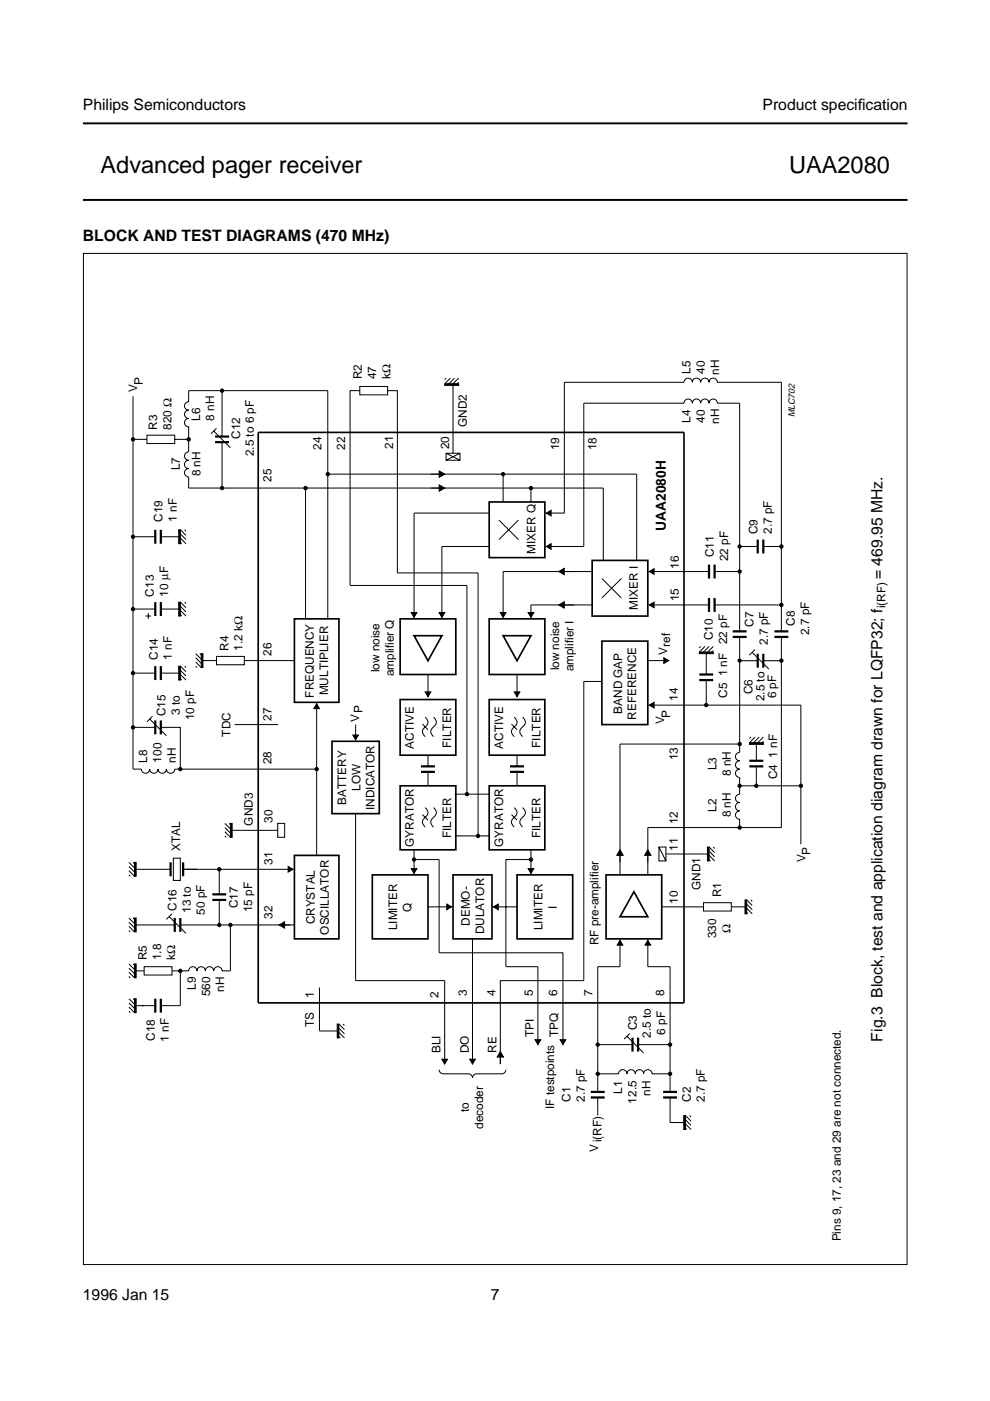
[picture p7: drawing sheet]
<svg xmlns="http://www.w3.org/2000/svg" width="210mm" height="297mm" viewBox="0 0 210 297" stroke-linecap="round" stroke-linejoin="round" font-family="sans-serif">
<path d="M17.6 26.2h174.8M17.6 42.4h174.8" fill="none" stroke="#000" stroke-width=".42"/>
<g fill="#fff">
<path d="M17.5 151.3h2.9z"/>
<path d="M20.5 150.2v1.9z"/>
<path d="M17.5 148h164.2v7.1h-164.2z"/>
<circle cx="36.7" cy="154.3" r=".22"/>
<circle cx="36.7" cy="152.4" r=".22"/>
<circle cx="36.7" cy="150.5" r=".22"/>
<circle cx="36.7" cy="148.6" r=".22"/>
<circle cx="151.6" cy="154.2" r=".22"/>
<circle cx="151.6" cy="152.4" r=".22"/>
<circle cx="151.6" cy="150.5" r=".22"/>
<circle cx="151.6" cy="148.6" r=".22"/>
</g>
<g fill="none" stroke="#000" stroke-width=".21">
<path d="M28.2 84v79.1h1.8a.88 .88 0 0 0 .9 .9 .88 .88 0 0 0 .8-.9 .89 .89 0 0 0 .9 .9 .89 .89 0 0 0 .9-.9 .88 .88 0 0 0 .9 .9 .88 .88 0 0 0 .9-.9 .88 .88 0 0 0 .9 .9 .88 .88 0 0 0 .9-.9h30M28.2 93.2h3M31.2 92.3h5.9v1.7h-5.9zM37.1 93.2h2.9M45.3 91.4l3.6 3.5M45.9 90.8l-1.2 1.2M47.1 82.8v9.8M47.1 93.7v9.8M76.3 81.9h5.9v1.8h-5.9zM76.3 82.8h-2.1v41.3h24.8v44.3M82.2 82.8h2.1v38.7h17.1v55.7M94.6 96.1h2.9v1.5h-2.9z"/>
<path d="M94.6 96.1l2.9 1.5M94.6 80.2l-.3 .3M95.5 80.2l-1.2 1.2M96.1 81.4v14.7M96.4 80.2l-1.5 1.4M97.2 81.1l-.5 .5M97.2 80.2l-1.4 1.4M97.5 96.1l-2.9 1.5M28.2 113.8h4.7M34.1 113.8h3.9l1.4 1.5M38 114.7l.5 .6M38 112.9l1.4 1.5"/>
<path d="M38.2 112.3l1.2 1.2M39.1 112.3l.3 .3M64.8 103.5v27.7M69.5 100.5h65.5v18.3M103.7 108.8h-15.9v22.1M103.7 115.9h-10v15M105.8 110.3l4.1 4.1M106.7 100.5v5.9M109.9 110.3l-4.1 4.1M112.6 103.5v2.9M115.8 115.9h8v-30.4h21.2a.89 .89 0 0 1 .9-.9 .89 .89 0 0 1 .9 .9 .88 .88 0 0 1 .9-.9 .88 .88 0 0 1 .9 .9 .88 .88 0 0 1 .8-.9 .88 .88 0 0 1 .9 .9 .89 .89 0 0 1 .9-.9 .89 .89 0 0 1 .9 .9h4.7v48.4M115.8 108.8h3.9v-27.7h25.3a.89 .89 0 0 1 .9-.9 .89 .89 0 0 1 .9 .9 .88 .88 0 0 1 .9-.9 .88 .88 0 0 1 .9 .9 .88 .88 0 0 1 .8-.9 .88 .88 0 0 1 .9 .9 .89 .89 0 0 1 .9-.9 .89 .89 0 0 1 .9 .9h13.6v52.8"/>
<path d="M127.9 118.8v-15.3h-87.9v-2.4a.89 .89 0 0 1-.9-.9 .89 .89 0 0 1 .9-.9 .88 .88 0 0 1-.9-.8 .88 .88 0 0 1 .9-.9 .88 .88 0 0 1-.9-.9 .88 .88 0 0 1 .9-.9v-5.3a.89 .89 0 0 1-.9-.9 .89 .89 0 0 1 .9-.9 .88 .88 0 0 1-.9-.9 .88 .88 0 0 1 .9-.8 .88 .88 0 0 1-.9-.9 .88 .88 0 0 1 .9-.9v-2.4h29.5v48.4M156.8 115.9h3.9M161.8 115.9h3.9M28.2 129.1h4.7M30.9 130.6h1.1M31.4 130v1.2M34.1 129.1h3.8M38 130l.5 .6M38 129.1l1.4 1.5M38 128.3l1.4 1.4M38.2 127.7l1.2 1.1M39.1 127.7l.3 .3"/>
<path d="M41.5 138.6l1.5 1.5M41.5 139.5l1.5 1.4M42.4 138.6l.6 .6M45.9 139.2h5.9v1.7h-5.9zM125.6 121.2h-18.9v9.7M125.6 128.3h-13v2.6M127.6 122.7l4.1 4.1M131.7 122.7l-4.1 4.1M137.6 128.3h12.7M137.6 121.2h12.7M148.6 137.1l-.3 .3M149.5 137.1l-1.2 1.1"/>
<path d="M150.3 137.1l-1.4 1.4M151.2 137.1l-1.5 1.4v4.5M151.2 137.9l-.6 .6M151.5 128.3h14.2M151.5 121.2h5.3M156.8 135v24.5a.88 .88 0 0 0-.9 .9 .88 .88 0 0 0 .9 .9 .89 .89 0 0 0-.9 .9 .89 .89 0 0 0 .9 .9 .88 .88 0 0 0-.9 .9 .88 .88 0 0 0 .9 .8v3.6a.88 .88 0 0 0-.9 .9 .88 .88 0 0 0 .9 .8 .88 .88 0 0 0-.9 .9 .88 .88 0 0 0 .9 .9 .89 .89 0 0 0-.9 .9 .89 .89 0 0 0 .9 .9v1.8M159.5 138.3l3.5 3.6M160.1 137.7l-1.2 1.2M165.7 135v40.5h-28.3v10M28.2 142.7h4.7M28.2 154.2h4.7M31.7 152.4l3.6 3.6"/>
<path d="M32.3 151.9l-1.1 1.1M34.1 154.2h4.1v8.9M34.1 142.7h3.9l1.4 1.5M38 143.6l.5 .6M38 141.8l1.4 1.5M38.2 141.2l1.2 1.2M39.1 141.2l.3 .3M41.5 140.4l1.2 1.1M41.5 141.2l.3 .3M43 140.1h2.9M49.7 153.6h9.3M51.8 140.1h10.6"/>
<path d="M67.1 149.2v32.2M75.4 153.6v3.3M89.6 153.5l1.1 1.2M90.2 152.1a1.24 1.24 0 0 1-.1 2.1 1.17 1.17 0 0 0 .1 2M90.7 143v4.7M91.9 152.1a1.24 1.24 0 0 1-.1 2.1 1.17 1.17 0 0 0 .1 2M108.4 153.5l1.2 1.2M109 152.1a1.24 1.24 0 0 1-.1 2.1 1.17 1.17 0 0 0 .1 2M109.6 143v4.7M110.8 152.1a1.24 1.24 0 0 1-.1 2.1 1.17 1.17 0 0 0 .1 2M127.6 144.5h-3.8v63.4h-17.7v17.7M137.4 140.1h4.4"/>
<path d="M137.6 149.5h32.2v29.5M149.7 144.2v5.3M156.8 140.1h3.9M156.8 157.8h-25.3v27.7M159.2 156.3l-.3 .3M160.1 156.3l-1.2 1.2M160.4 157.8v3.5M161 156.3l-1.5 1.5M161.8 140.1h3.9M161.9 157.2l-.6 .6M161.9 156.3l-1.5 1.5M47.7 174.6l1.5 1.4h9.7"/>
<path d="M47.7 175.5l1.5 1.4M47.7 176.3l1.2 1.2M47.7 177.2l.3 .3M48.6 174.6l.6 .6M58.9 174.6h1.5v2.9h-1.5zM75.4 172.5v35.4h18.9v17.7M89.6 172.7l1.1 1.2M90.2 171.2a1.24 1.24 0 0 1-.1 2.2 1.17 1.17 0 0 0 .1 2M90.7 160.1v2.4M90.7 163.7v2.9M91.9 171.2a1.24 1.24 0 0 1-.1 2.2 1.17 1.17 0 0 0 .1 2M96.6 177.2h7.1"/>
<path d="M96.6 168.4h7.1M108.4 172.7l1.2 1.2M109 171.2a1.24 1.24 0 0 1-.1 2.2 1.17 1.17 0 0 0 .1 2M109.6 160.1v2.4M109.6 163.7v2.9M110.8 171.2a1.24 1.24 0 0 1-.1 2.2 1.17 1.17 0 0 0 .1 2M139.7 179.6h1.5v2.9h-1.5zM139.7 179.6l1.5 2.9M150.3 179.6l1.2 1.2M151.2 179.6l.3 .3M156.8 166.6h13M160.4 162.5v4.1"/>
<path d="M27.3 194.6l1.5 1.5h8.3M27.3 182.8l1.5 1.5h7.4M27.3 195.5l1.5 1.5M27.3 196.4l1.2 1.2M27.3 197.3l.3 .3M27.3 183.7l1.5 1.5M27.3 184.6l1.2 1.2M27.3 185.5l.3 .3M28.2 194.6l.6 .6M28.2 182.8l.6 .6M35.9 194.3l3.5 3.6M36.5 193.7l-1.2 1.2"/>
<path d="M36.8 181.9h1.4v4.8h-1.4zM38.2 196.1h24.2M38.8 184.3h23.3M46.5 184.3v5.3M46.5 190.8v5.3M48.9 196.1v9.7h-1.8a.88 .88 0 0 0-.9-.8 .88 .88 0 0 0-.9 .8 .89 .89 0 0 0-.9-.8 .89 .89 0 0 0-.9 .8 .88 .88 0 0 0-.8-.8 .88 .88 0 0 0-.9 .8 .88 .88 0 0 0-.9-.8 .88 .88 0 0 0-.9 .8h-3.5M87.8 180.2v5M87.8 182.2h5.3v19.8h26.3v19.5M90.7 192.3h5.1M100.2 199.1v26.5M104.6 192.3h5M112.6 180.2v5"/>
<path d="M112.6 182.2h-5.3v22.8h6.7v16.5M131.5 199.4v5.6h-4.8v26.5M137.4 199.4v5.6h4.7v26.5M140.3 192.3h8.9M141.2 181.1h8.9l1.4 1.4M149.2 191.4h5.9v1.8h-5.9zM150.1 181.9l.5 .6M150.1 180.2l1.4 1.5M155.1 192.3h2.9l1.5 1.4M158 193.2l.6 .5M158 191.4l1.5 1.5M158.3 190.8l1.2 1.2"/>
<path d="M159.2 190.8l.3 .3M27.3 204.4l1.5 1.4h1.8M27.3 205.3l1.5 1.4M27.3 206.1l1.2 1.2M27.3 207l.3 .3M27.3 211.7l1.5 1.5h4.1M27.3 212.6l1.5 1.5M27.3 213.5l1.2 1.2M27.3 214.4l.3 .3M28.2 204.4l.6 .6M28.2 211.7l.6 .6M30.6 205h5.9v1.7h-5.9z"/>
<path d="M38.2 205.8v7.4h-4.1M67.7 218.6h3.9l1.4 1.5M67.7 209.4v9.1M71.6 219.5l.5 .6M71.6 217.7l1.4 1.5M71.9 217.1l1.1 1.2M72.7 217.1l.3 .3M132.9 219.7l3.6 3.5M133.5 219.1l-1.2 1.2M93.1 226.8a.89 .89 0 0 0 .9 .9h5.3a.89 .89 0 0 1 .9 .9 .88 .88 0 0 1 .9-.9h5.3a.88 .88 0 0 0 .9-.9M126.7 221.5h7.4M126.7 227.7h4.5a.88 .88 0 0 1 .8-.9 .88 .88 0 0 1 .9 .9 .88 .88 0 0 1 .9-.9 .88 .88 0 0 1 .9 .9 .89 .89 0 0 1 .9-.9 .89 .89 0 0 1 .9 .9 .88 .88 0 0 1 .9-.9 .88 .88 0 0 1 .8 .9h3.9"/>
<path d="M126.7 232.7v3.8M135.3 221.5h6.8M142.1 232.7v5.3h2.9l1.5 1.5M145 238.9l.6 .6M145 237.1l1.5 1.5M145.3 236.5l1.2 1.2M146.2 236.5l.3 .3"/>
</g>
<g fill="none" stroke="#000" stroke-width=".35">
<path d="M54.8 91.7h90.2v120.9h-90.2zM103.7 106.4h11.8v11.8h-11.8zM125.6 118.8h11.8v11.8h-11.8zM62.4 131.2h9.5v17.7h-9.5zM84.8 131.2h11.8v11.8h-11.8zM87.8 134.8h5.9l-3 5.3zM103.7 131.2h11.8v11.8h-11.8zM106.7 134.8h5.9l-3 5.3zM127.6 135.9h9.8v17.7h-9.8zM70.4 157.2h10v15.3h-10zM84.8 148.3h11.8v11.8h-11.8zM103.7 148.3h11.8v11.8h-11.8z"/>
<path d="M84.8 166.6h11.8v13.6h-11.8zM103.7 166.6h11.8v13.6h-11.8zM62.4 181.4h9.5v17.7h-9.5zM78.9 185.5h11.8v13.6h-11.8zM96.1 185.5h8.2v13.6h-8.2zM109.6 185.5h11.8v13.6h-11.8zM128.5 185.5h11.8v13.6h-11.8zM134.4 189.1l3 5.3h-5.9z"/>
</g>
<g fill="none" stroke="#000" stroke-width=".47">
<path d="M45.6 93.7h3M45.6 92.6h3M32.9 112.3v3M34.1 112.3v3M150.3 119.7v3M151.5 119.7v3M160.7 114.4v2.9M161.8 114.4v2.9M32.9 127.7v2.9M34.1 127.7v2.9M150.3 126.8v2.9M151.5 126.8v2.9"/>
<path d="M155.3 133.9h3M155.3 135h3M160.7 138.6v3M161.8 138.6v3M164.2 133.9h2.9M164.2 135h2.9M32.9 141.2v3M32.9 152.7v3M34.1 141.2v3M34.1 152.7v3M148.3 143h2.9M148.3 144.2h2.9"/>
<path d="M89.3 163.7h2.9M89.3 162.5h2.9M108.1 163.7h3M108.1 162.5h3M158.9 162.5h2.9M158.9 161.3h2.9M36.2 182.8v3M37.1 194.6v3M38.2 194.6v3M38.8 182.8v3M45 190.8h3M45 189.6h3"/>
<path d="M32.9 211.7v3M34.1 211.7v3M125.3 231.5h2.9M125.3 232.7h2.9M134.1 220v3M135.3 220v3M140.6 231.5h2.9M140.6 232.7h2.9"/>
</g>
<g fill="#000" stroke="#000" stroke-width=".21">
<path d="M93.1 99.9l1.2 .6-1.2 .7zM94.3 81.4h2.9v.3h-2.9zM37.9 112.3h.3v3h-.3zM93.1 102.8l1.2 .7-1.2 .7zM115.8 108.8l1.1-.6v1.2zM115.8 115.9l1.1-.6v1.2zM37.9 127.7h.3v2.9h-.3zM42.7 138.6h.3v2.9h-.3zM87.2 129.9h1.2l-.6 1zM93.1 129.9h1.2l-.6 1zM106.1 129.9h1.2l-.6 1zM112 129.9h1.2l-.6 1z"/>
<path d="M118.5 128.3l1.1-.7v1.3zM118.5 121.2l1.1-.7v1.4zM137.6 121.2l1.1-.6v1.2zM137.6 128.3l1.1-.6v1.2zM140.7 139.5l1.1 .6-1.1 .6zM148.3 138.2h2.9v.4h-2.9zM37.9 141.2h.3v3h-.3zM67.1 149.2l.6 1h-1.2zM74.8 155.8h1.2l-.6 1.1zM90.1 146.7h1.2l-.6 1zM109 146.7h1.2l-.6 1zM137.6 149.5l1.1-.6v1.2z"/>
<path d="M158.9 157.5h3v.3h-3zM48.9 174.6h.3v2.9h-.3zM150 179.6h.3v2.9h-.3zM28.5 194.6h.4v3h-.4zM28.5 182.8h.4v3h-.4zM59.2 196.1l1.1-.7v1.4zM61.1 183.7l1 .6-1 .6zM87.2 184.2h1.2l-.6 1zM94.7 191.7l1.1 .6-1.1 .6zM104.6 192.3l1-.6v1.2zM112 184.2h1.2l-.6 1zM131.5 180.2l.6 1.1h-1.3z"/>
<path d="M137.4 180.2l.6 1.1h-1.3zM158 190.8h.3v2.9h-.3zM28.5 204.4h.4v2.9h-.4zM28.5 211.7h.4v3h-.4zM71.5 217.1h.4v3h-.4zM131.5 199.4l.5 1h-1.1zM137.4 199.4l.5 1h-1.1zM93.7 224.6h1.2l-.6 1zM99.6 224.6h1.2l-.6 1zM106.1 223l.7 1.1h-1.4zM113.4 220.4h1.2l-.6 1.1zM118.8 220.4h1.2l-.6 1.1z"/>
<path d="M145 236.5h.3v3h-.3z"/>
<circle cx="28.2" cy="93.2" r=".35"/>
<circle cx="40" cy="93.2" r=".35"/>
<circle cx="47.1" cy="82.8" r=".35"/>
<circle cx="28.2" cy="113.8" r=".35"/>
<circle cx="47.1" cy="103.5" r=".35"/>
<circle cx="64.8" cy="103.5" r=".35"/>
<circle cx="69.5" cy="100.5" r=".35"/>
<circle cx="106.7" cy="100.5" r=".35"/>
<circle cx="112.6" cy="103.5" r=".35"/>
<circle cx="156.8" cy="115.9" r=".35"/>
<circle cx="165.7" cy="115.9" r=".35"/>
<circle cx="28.2" cy="129.1" r=".35"/>
<circle cx="156.8" cy="121.2" r=".35"/>
<circle cx="165.7" cy="128.3" r=".35"/>
<circle cx="28.2" cy="142.7" r=".35"/>
<circle cx="28.2" cy="154.2" r=".35"/>
<circle cx="149.7" cy="149.5" r=".35"/>
<circle cx="156.8" cy="140.1" r=".35"/>
<circle cx="156.8" cy="157.8" r=".35"/>
<circle cx="165.7" cy="140.1" r=".35"/>
<circle cx="38.2" cy="163.1" r=".35"/>
<circle cx="67.1" cy="163.1" r=".35"/>
<circle cx="99" cy="168.4" r=".35"/>
<circle cx="101.4" cy="177.2" r=".35"/>
<circle cx="156.8" cy="175.5" r=".35"/>
<circle cx="156.8" cy="166.6" r=".35"/>
<circle cx="160.4" cy="166.6" r=".35"/>
<circle cx="169.8" cy="166.6" r=".35"/>
<circle cx="46.5" cy="184.3" r=".35"/>
<circle cx="46.5" cy="196.1" r=".35"/>
<circle cx="48.9" cy="196.1" r=".35"/>
<circle cx="87.8" cy="182.2" r=".35"/>
<circle cx="112.6" cy="182.2" r=".35"/>
<circle cx="38.2" cy="205.8" r=".35"/>
<circle cx="126.7" cy="221.5" r=".35"/>
<circle cx="126.7" cy="227.7" r=".35"/>
<circle cx="142.1" cy="221.5" r=".35"/>
<circle cx="142.1" cy="227.7" r=".35"/>
</g>
<g fill="#fff">
<path d="M184.9 58.5h7.5v204.8h-7.5z" fill-rule="evenodd"/>
<path d="M176.6 96.7h3.3v166.5h-3.3z" fill-rule="evenodd"/>
</g>
<path d="M17.7 53.7h174.6v214.4h-174.6z" fill="none" stroke="#000" stroke-width=".21"/>
<g font-size="5">
<text x="21.3" y="36.6">Advanced pager receiver</text>
<text x="167.3" y="36.6">UAA2080</text>
</g>
<g font-size="3.3">
<text x="17.6" y="23.4">Philips Semiconductors</text>
<text x="161.7" y="23.4">Product specif</text>
<text x="181.9" y="23.4">ication</text>
<text x="17.6" y="51.1">BLOCK AND TEST DIAGRAMS (470 MHz)</text>
<text x="187.1" y="122.8" transform="rotate(-90 187.1 122.8)">= 469.95 MHz.</text>
<text x="187.1" y="220.8" transform="rotate(-90 187.1 220.8)">Fig.3 Block, test and application diagram drawn for LQFP32; f</text>
<text x="17.6" y="275.6">1996 Jan 15</text>
<text x="104.1" y="275.6">7</text>
</g>
<text font-size="2.9" x="141.2" y="112.5" transform="rotate(-90 141.2 112.5)">UAA2080H</text>
<g font-size="2.5">
<text x="29.1" y="83" transform="rotate(-90 29.1 83)">V</text>
<text x="30.3" y="81.6" transform="rotate(-90 30.3 81.6)">P</text>
<text x="76.7" y="80.4" transform="rotate(-90 76.7 80.4)">R2</text>
<text x="79.8" y="80.4" transform="rotate(-90 79.8 80.4)">47</text>
<text x="82.8" y="80.4" transform="rotate(-90 82.8 80.4)">kΩ</text>
<text x="146.4" y="79.2" transform="rotate(-90 146.4 79.2)">L5</text>
<text x="149.4" y="79.2" transform="rotate(-90 149.4 79.2)">40</text>
<text x="152.4" y="79.4" transform="rotate(-90 152.4 79.4)">nH</text>
<text x="36.4" y="86.3" transform="rotate(-90 36.4 86.3)">Ω</text>
<text x="42.4" y="89.2" transform="rotate(-90 42.4 89.2)">L6</text>
<text x="45.4" y="89.2" transform="rotate(-90 45.4 89.2)">8 nH</text>
<text x="146.4" y="89.6" transform="rotate(-90 146.4 89.6)">L4</text>
<text x="149.4" y="89.6" transform="rotate(-90 149.4 89.6)">40</text>
<text x="152.4" y="89.8" transform="rotate(-90 152.4 89.8)">nH</text>
<text x="33.3" y="91.2" transform="rotate(-90 33.3 91.2)">R3</text>
<text x="36.4" y="91.2" transform="rotate(-90 36.4 91.2)">820</text>
<text x="50.9" y="93" transform="rotate(-90 50.9 93)">C12</text>
<text x="68.2" y="95.3" transform="rotate(-90 68.2 95.3)">24</text>
<text x="73.2" y="95.3" transform="rotate(-90 73.2 95.3)">22</text>
<text x="83.4" y="95.1" transform="rotate(-90 83.4 95.1)">21</text>
<text x="95.3" y="95.3" transform="rotate(-90 95.3 95.3)">20</text>
<text x="99" y="90.5" transform="rotate(-90 99 90.5)">GND2</text>
<text x="118.6" y="95.5" transform="rotate(-90 118.6 95.5)">19</text>
<text x="126.5" y="95.5" transform="rotate(-90 126.5 95.5)">18</text>
<text x="38.1" y="99.7" transform="rotate(-90 38.1 99.7)">L7</text>
<text x="42.5" y="101" transform="rotate(-90 42.5 101)">8 nH</text>
<text x="53.8" y="96.7" transform="rotate(-90 53.8 96.7)">2.5 to 6 pF</text>
<text x="57.6" y="102.2" transform="rotate(-90 57.6 102.2)">25</text>
<text x="34.5" y="110.6" transform="rotate(-90 34.5 110.6)">C19</text>
<text x="37.5" y="110.6" transform="rotate(-90 37.5 110.6)">1 nF</text>
<text x="160.6" y="113.2" transform="rotate(-90 160.6 113.2)">C9</text>
<text x="163.6" y="113.2" transform="rotate(-90 163.6 113.2)">2.7 pF</text>
<text x="113.6" y="117.5" transform="rotate(-90 113.6 117.5)">MIXER Q</text>
<text x="151.3" y="118.1" transform="rotate(-90 151.3 118.1)">C11</text>
<text x="154.4" y="119" transform="rotate(-90 154.4 119)">22 pF</text>
<text x="144" y="120.6" transform="rotate(-90 144 120.6)">16</text>
<text x="32.6" y="126.5" transform="rotate(-90 32.6 126.5)">C13</text>
<text x="35.7" y="126.5" transform="rotate(-90 35.7 126.5)">10 µF</text>
<text x="135.2" y="129.3" transform="rotate(-90 135.2 129.3)">MIXER I</text>
<text x="144" y="127.5" transform="rotate(-90 144 127.5)">15</text>
<text x="187.7" y="129" transform="rotate(-90 187.7 129)">i(RF)</text>
<text x="48.4" y="138" transform="rotate(-90 48.4 138)">R4</text>
<text x="51.4" y="138" transform="rotate(-90 51.4 138)">1.2 kΩ</text>
<text x="151.1" y="135.7" transform="rotate(-90 151.1 135.7)">C10</text>
<text x="154.2" y="136.6" transform="rotate(-90 154.2 136.6)">22 pF</text>
<text x="159.8" y="132.9" transform="rotate(-90 159.8 132.9)">C7</text>
<text x="162.8" y="136.7" transform="rotate(-90 162.8 136.7)">2.7 pF</text>
<text x="168.5" y="132.7" transform="rotate(-90 168.5 132.7)">C8</text>
<text x="171.5" y="134.7" transform="rotate(-90 171.5 134.7)">2.7 pF</text>
<text x="33.4" y="139.8" transform="rotate(-90 33.4 139.8)">C14</text>
<text x="36.5" y="139.8" transform="rotate(-90 36.5 139.8)">1 nF</text>
<text x="57.6" y="139" transform="rotate(-90 57.6 139)">26</text>
<text x="80.5" y="142.6" transform="rotate(-90 80.5 142.6)">low noise</text>
<text x="83.5" y="143.4" transform="rotate(-90 83.5 143.4)">amplifier Q</text>
<text x="118.6" y="142.2" transform="rotate(-90 118.6 142.2)">low noise</text>
<text x="121.6" y="142.4" transform="rotate(-90 121.6 142.4)">amplifier I</text>
<text x="141.5" y="138.8" transform="rotate(-90 141.5 138.8)">Vref</text>
<text x="66.5" y="147.9" transform="rotate(-90 66.5 147.9)">FREQUENCY</text>
<text x="69.5" y="147.4" transform="rotate(-90 69.5 147.4)">MULTIPLIER</text>
<text x="143.7" y="148.5" transform="rotate(-90 143.7 148.5)">14</text>
<text x="154.2" y="148" transform="rotate(-90 154.2 148)">C5 1 nF</text>
<text x="159.6" y="147.2" transform="rotate(-90 159.6 147.2)">C6</text>
<text x="162.1" y="148.7" transform="rotate(-90 162.1 148.7)">2.5 to</text>
<text x="164.6" y="148.1" transform="rotate(-90 164.6 148.1)">6 pF</text>
<text x="35.1" y="151.8" transform="rotate(-90 35.1 151.8)">C15</text>
<text x="38.1" y="151.6" transform="rotate(-90 38.1 151.6)">3 to</text>
<text x="41.1" y="152.7" transform="rotate(-90 41.1 152.7)">10 pF</text>
<text x="57.6" y="152.8" transform="rotate(-90 57.6 152.8)">27</text>
<text x="76.2" y="153" transform="rotate(-90 76.2 153)">V</text>
<text x="76.9" y="151.1" transform="rotate(-90 76.9 151.1)">P</text>
<text x="131.9" y="151.3" transform="rotate(-90 131.9 151.3)">BAND GAP</text>
<text x="134.9" y="152.6" transform="rotate(-90 134.9 152.6)">REFERENCE</text>
<text x="140.8" y="153.6" transform="rotate(-90 140.8 153.6)">V</text>
<text x="142.1" y="152.1" transform="rotate(-90 142.1 152.1)">P</text>
<text x="31.2" y="161.7" transform="rotate(-90 31.2 161.7)">L8</text>
<text x="34.2" y="161.7" transform="rotate(-90 34.2 161.7)">100</text>
<text x="37.3" y="161.7" transform="rotate(-90 37.3 161.7)">nH</text>
<text x="48.8" y="156.2" transform="rotate(-90 48.8 156.2)">TDC</text>
<text x="87.8" y="158.7" transform="rotate(-90 87.8 158.7)">ACTIVE</text>
<text x="95.7" y="158.5" transform="rotate(-90 95.7 158.5)">FILTER</text>
<text x="106.7" y="158.7" transform="rotate(-90 106.7 158.7)">ACTIVE</text>
<text x="114.6" y="158.5" transform="rotate(-90 114.6 158.5)">FILTER</text>
<text x="143.7" y="161.2" transform="rotate(-90 143.7 161.2)">13</text>
<text x="57.6" y="162.1" transform="rotate(-90 57.6 162.1)">28</text>
<text x="76.4" y="167.7" transform="rotate(-90 76.4 167.7)">LOW</text>
<text x="151.9" y="163.3" transform="rotate(-90 151.9 163.3)">L3</text>
<text x="154.9" y="164.6" transform="rotate(-90 154.9 164.6)">8 nH</text>
<text x="164.8" y="165.3" transform="rotate(-90 164.8 165.3)">C4 1 nF</text>
<text x="73.4" y="170.6" transform="rotate(-90 73.4 170.6)">BATTERY</text>
<text x="79.4" y="171.7" transform="rotate(-90 79.4 171.7)">INDICATOR</text>
<text x="151.9" y="172.1" transform="rotate(-90 151.9 172.1)">L2</text>
<text x="154.9" y="173.3" transform="rotate(-90 154.9 173.3)">8 nH</text>
<text x="53.6" y="175" transform="rotate(-90 53.6 175)">GND3</text>
<text x="57.8" y="174.4" transform="rotate(-90 57.8 174.4)">30</text>
<text x="87.8" y="179.5" transform="rotate(-90 87.8 179.5)">GYRATOR</text>
<text x="95.7" y="177.7" transform="rotate(-90 95.7 177.7)">FILTER</text>
<text x="106.7" y="179.5" transform="rotate(-90 106.7 179.5)">GYRATOR</text>
<text x="114.6" y="177.7" transform="rotate(-90 114.6 177.7)">FILTER</text>
<text x="143.7" y="174.8" transform="rotate(-90 143.7 174.8)">12</text>
<text x="38.2" y="180.4" transform="rotate(-90 38.2 180.4)">XTAL</text>
<text x="57.8" y="183.4" transform="rotate(-90 57.8 183.4)">31</text>
<text x="143.7" y="180.4" transform="rotate(-90 143.7 180.4)">11</text>
<text x="170.8" y="182.7" transform="rotate(-90 170.8 182.7)">V</text>
<text x="171.8" y="181.3" transform="rotate(-90 171.8 181.3)">P</text>
<text x="143.7" y="191.6" transform="rotate(-90 143.7 191.6)">10</text>
<text x="148.5" y="188.7" transform="rotate(-90 148.5 188.7)">GND1</text>
<text x="152.9" y="190.3" transform="rotate(-90 152.9 190.3)">R1</text>
<text x="37.4" y="193.1" transform="rotate(-90 37.4 193.1)">C16</text>
<text x="40.4" y="193.6" transform="rotate(-90 40.4 193.6)">13 to</text>
<text x="43.5" y="194" transform="rotate(-90 43.5 194)">50 pF</text>
<text x="50.4" y="192.5" transform="rotate(-90 50.4 192.5)">C17</text>
<text x="53.4" y="193.4" transform="rotate(-90 53.4 193.4)">15 pF</text>
<text x="57.8" y="194.8" transform="rotate(-90 57.8 194.8)">32</text>
<text x="66.7" y="196" transform="rotate(-90 66.7 196)">CRYSTAL</text>
<text x="84.2" y="197.2" transform="rotate(-90 84.2 197.2)">LIMITER</text>
<text x="87.2" y="193.3" transform="rotate(-90 87.2 193.3)">Q</text>
<text x="99.6" y="196.3" transform="rotate(-90 99.6 196.3)">DEMO-</text>
<text x="115" y="197.2" transform="rotate(-90 115 197.2)">LIMITER</text>
<text x="118" y="192.7" transform="rotate(-90 118 192.7)">I</text>
<text x="154.9" y="197.9" transform="rotate(-90 154.9 197.9)">Ω</text>
<text x="31.1" y="203.6" transform="rotate(-90 31.1 203.6)">R5</text>
<text x="34.1" y="203.6" transform="rotate(-90 34.1 203.6)">1.8</text>
<text x="37.2" y="203.6" transform="rotate(-90 37.2 203.6)">kΩ</text>
<text x="69.8" y="198.1" transform="rotate(-90 69.8 198.1)">OSCILLATOR</text>
<text x="102.6" y="198.1" transform="rotate(-90 102.6 198.1)">DULATOR</text>
<text x="126.9" y="200.4" transform="rotate(-90 126.9 200.4)">RF pre-amplifier</text>
<text x="151.9" y="199" transform="rotate(-90 151.9 199)">330</text>
<text x="41.5" y="209.9" transform="rotate(-90 41.5 209.9)">L9</text>
<text x="44.5" y="211.3" transform="rotate(-90 44.5 211.3)">560</text>
<text x="47.6" y="210.3" transform="rotate(-90 47.6 210.3)">nH</text>
<text x="66.5" y="211.5" transform="rotate(-90 66.5 211.5)">1</text>
<text x="93" y="211.5" transform="rotate(-90 93 211.5)">2</text>
<text x="99" y="211.3" transform="rotate(-90 99 211.3)">3</text>
<text x="105" y="211.3" transform="rotate(-90 105 211.3)">4</text>
<text x="112.9" y="211.3" transform="rotate(-90 112.9 211.3)">5</text>
<text x="118.1" y="211.3" transform="rotate(-90 118.1 211.3)">6</text>
<text x="125.6" y="211.3" transform="rotate(-90 125.6 211.3)">7</text>
<text x="140.8" y="211.3" transform="rotate(-90 140.8 211.3)">8</text>
<text x="32.8" y="220.6" transform="rotate(-90 32.8 220.6)">C18</text>
<text x="35.8" y="220.8" transform="rotate(-90 35.8 220.8)">1 nF</text>
<text x="66.5" y="217.8" transform="rotate(-90 66.5 217.8)">TS</text>
<text x="113.2" y="219.9" transform="rotate(-90 113.2 219.9)">TPI</text>
<text x="118.4" y="219.9" transform="rotate(-90 118.4 219.9)">TPQ</text>
<text x="135" y="218.5" transform="rotate(-90 135 218.5)">C3</text>
<text x="138" y="220" transform="rotate(-90 138 220)">2.5 to</text>
<text x="141" y="219.4" transform="rotate(-90 141 219.4)">6 pF</text>
<text x="93.4" y="223.3" transform="rotate(-90 93.4 223.3)">BLI</text>
<text x="99.4" y="223.3" transform="rotate(-90 99.4 223.3)">DO</text>
<text x="105.2" y="223.2" transform="rotate(-90 105.2 223.2)">RE</text>
<text x="121" y="233.6" transform="rotate(-90 121 233.6)">C1</text>
<text x="124" y="233.6" transform="rotate(-90 124 233.6)">2.7 pF</text>
<text x="131.9" y="231.9" transform="rotate(-90 131.9 231.9)">L1</text>
<text x="134.9" y="234" transform="rotate(-90 134.9 234)">12.5</text>
<text x="137.9" y="232.3" transform="rotate(-90 137.9 232.3)">nH</text>
<text x="146.5" y="233.6" transform="rotate(-90 146.5 233.6)">C2</text>
<text x="149.5" y="233.6" transform="rotate(-90 149.5 233.6)">2.7 pF</text>
<text x="99.4" y="235.8" transform="rotate(-90 99.4 235.8)">to</text>
<text x="102.4" y="239.3" transform="rotate(-90 102.4 239.3)">decoder</text>
<text x="117.5" y="235.1" transform="rotate(-90 117.5 235.1)">IF testpoints</text>
<text x="126.8" y="244.2" transform="rotate(-90 126.8 244.2)">V</text>
<text x="127.5" y="242.2" transform="rotate(-90 127.5 242.2)">i(RF)</text>
<text x="178.3" y="263.2" transform="rotate(-90 178.3 263.2)">Pins 9, 17, 23 and 29 are not connected.</text>
</g>
<text font-size="2.1" fill="#fff" x="180.6" y="152.6" transform="rotate(-180 180.6 152.6)">handbook, full pagewidth</text>
<text font-size="1.9" x="168.5" y="88.5" transform="rotate(-90 168.5 88.5)">MLC702</text>
</svg>
